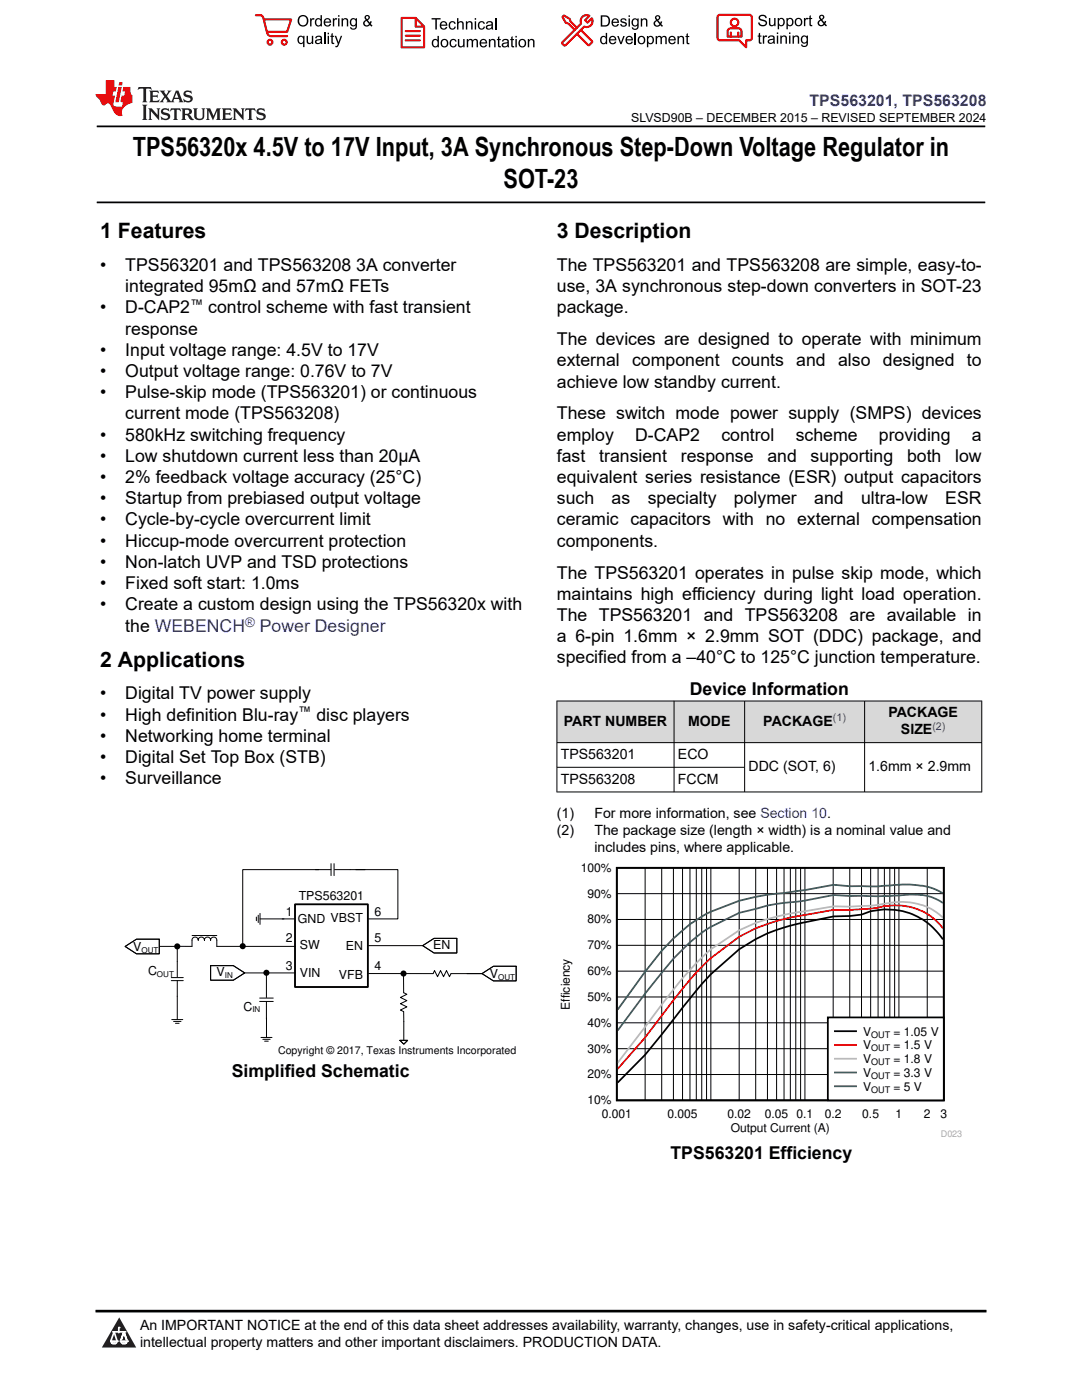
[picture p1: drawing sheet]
<svg xmlns="http://www.w3.org/2000/svg" width="216mm" height="279mm" viewBox="0 0 216 279" stroke-linecap="round" stroke-linejoin="round" font-family="sans-serif">
<path d="M19.3 25.2h177.3M19.3 40.4h177.3" fill="none" stroke="#000" stroke-width=".35"/>
<g fill="#d8d8d8">
<path d="M111.1 139.9h84.8v8.3h-84.8z" fill-rule="evenodd"/>
<path d="M111.2 140h23.2v8.1h-23.2z" fill-rule="evenodd"/>
<path d="M134.6 140h13.9v8.1h-13.9z" fill-rule="evenodd"/>
<path d="M148.6 140h23.9v8.1h-23.9z" fill-rule="evenodd"/>
<path d="M172.6 140h23.2v8.1h-23.2z" fill-rule="evenodd"/>
</g>
<g fill="none" stroke="#000" stroke-width=".2">
<path d="M111.1 139.9h84.9M111.1 139.8v18.3M134.5 139.8v18.3M148.6 139.8v18.3M172.5 139.8v18.3M195.9 139.8v18.3M111.1 148.2h84.9M111.1 153.1h37.5M111.1 158.1h84.9M69.9 173.6h3M35.4 188.9h2.9M43.3 188.9h15.6"/>
<path d="M48.8 194.2h10.1M58.9 180.5h14.5v16.5h-14.5zM80.5 198.1l.7 .3-1.3 .7 1.3 .6-1.3 .6 1.3 .6-1.3 .7 .6 .3M96.2 194.3h-6.2l-.3 .6-.6-1.2-.6 1.2-.6-1.2-.6 1.2-.6-1.2-.3 .6"/>
</g>
<path d="M58.9 180.5h14.5v16.5h-14.5z" fill="none" stroke="#000" stroke-width=".35"/>
<path d="M79.8 207.6h1.5l-.7 .8z" fill="#fff"/>
<g fill="none" stroke="#000" stroke-width=".2">
<path d="M62.9 173.6h3.2M63.6 173.6h-15.2v15.2M66.1 172.4v2.3M66.7 172.4v2.3M66.8 173.6h3.1M71 173.6h8.4v9.8h-5.9M31.9 188.9h3.5v6.1M34.2 195.7h2.4M34.2 195.1h2.4M35.4 195.7v7.7M38.3 188.9v-1.3a.62 .62 0 0 1 .6-.6 .62 .62 0 0 1 .7 .6 .62 .62 0 0 1 .6-.6 .62 .62 0 0 1 .6 .6 .62 .62 0 0 1 .6-.6 .62 .62 0 0 1 .6 .6 .62 .62 0 0 1 .6-.6 .62 .62 0 0 1 .7 .6v1.3M51.2 183v.7"/>
<path d="M51.5 182.6v1.5M51.8 199.9h2.7M51.8 199.2h2.7M51.9 182.3v2.2M51.9 183.4h7M53.2 194.1v5M53.2 199.9v7.1M73.5 194.3h12.9M73.5 188.7h10.8M80.5 194.3v3.8M93.2 194.3h3M34.3 203.5h2.2"/>
<path d="M34.6 203.8h1.5M35 204.2h.7M52.1 207h2.2M52.4 207.4h1.5M52.8 207.8h.7M79.8 207.6h1.5l-.7 .8zM80.5 201.9l.1 5.7"/>
</g>
<g fill="#000">
<circle cx="35.4" cy="188.9" r=".61"/>
<circle cx="48.4" cy="188.8" r=".61"/>
<circle cx="53.2" cy="194.1" r=".61"/>
<circle cx="80.5" cy="194.3" r=".61"/>
</g>
<path d="M25 188.9l2.2-1.5h4.6v3h-4.6z" fill-rule="evenodd" fill="#fff"/>
<path d="M25 188.9l2.2-1.5h4.6v3h-4.6z" fill="none" stroke="#000" stroke-width=".2"/>
<path d="M96.2 194.3l2.3-1.5h4.5v3h-4.5z" fill-rule="evenodd" fill="#fff"/>
<path d="M96.2 194.3l2.3-1.5h4.5v3h-4.5z" fill="none" stroke="#000" stroke-width=".2"/>
<path d="M84.3 188.7l2.3-1.4h4.6v2.9h-4.6z" fill-rule="evenodd" fill="#fff"/>
<path d="M84.3 188.7l2.3-1.4h4.6v2.9h-4.6z" fill="none" stroke="#000" stroke-width=".2"/>
<path d="M42 192.7h4.6l2.2 1.5-2.2 1.4h-4.6z" fill-rule="evenodd" fill="#fff"/>
<path d="M38.3 186.7h5M42 192.7h4.6l2.2 1.5-2.2 1.4h-4.6z" fill="none" stroke="#000" stroke-width=".2"/>
<path d="M111.9 172.2h80.1v54.8h-80.1z" fill-rule="evenodd" fill="#fff"/>
<path d="M123.1 173.2h65.2v46.4h-65.2zM188.1 187.5a13.3 13.3 0 0 0-14.4-5.6l-1.8 .6-2.3 .3-3.3 .1-5.7 1.2a34.5 34.5 0 0 0-13.1 5.3l-5.7 5-1.8 2-11.3 14.1-5.5 5.6" fill="none" stroke="#000" stroke-width=".35"/>
<g fill="none" stroke="#000" stroke-width=".2">
<path d="M123.1 178.3h65.2M128.7 173.2v46.4M132 173.2v46.4M134.4 173.2v46.4M136.2 173.2v46.4M137.7 173.2v46.4M138.9 173.2v46.4M140 173.2v46.4M141 173.2v46.4M141.8 173.2v46.4M147.5 173.2v46.4M150.8 173.2v46.4"/>
<path d="M153.1 173.2v46.4M155 173.2v46.4M156.4 173.2v46.4M157.7 173.2v46.4M158.8 173.2v46.4M159.8 173.2v46.4M160.6 173.2v46.4M166.3 173.2v46.4M169.6 173.2v46.4M171.9 173.2v46.4M173.7 173.2v46.4M175.2 173.2v46.4"/>
<path d="M176.5 173.2v46.4M177.6 173.2v46.4M178.5 173.2v46.4M179.4 173.2v46.4M185 173.2v46.4M123.1 199h65.2M123.1 193.8h65.2M123.1 188.7h65.2M123.1 183.5h65.2M123.1 214.4h65.2M123.1 209.3h65.2M123.1 204.1h65.2"/>
</g>
<path d="M188.1 185.3a11.4 11.4 0 0 0-10.6-4.5h-1.1a34 34 0 0 1-10.1 .8l-5.7 1a37.5 37.5 0 0 0-13.1 4.4l-5.7 4.2-1.8 1.8a78.3 78.3 0 0 0-8 9.7l-3.3 4.4-5.5 6.2" fill="none" stroke="#f00" stroke-width=".35"/>
<path d="M188.1 183.1a11.9 11.9 0 0 0-10.6-2.9l-1.1 .2a34.2 34.2 0 0 1-6.8 .5h-3.3l-5.7 1a43 43 0 0 0-13.1 3.8l-5.7 3.7-2.9 2.8a74.9 74.9 0 0 0-6.9 8.3l-8.8 11.6" fill="none" stroke="#b8b8b8" stroke-width=".35"/>
<path d="M188.1 180.2a10.1 10.1 0 0 0-7.3-1.6 102.2 102.2 0 0 1-14.5 0l-5.7 1.1-2.9 .4a29.7 29.7 0 0 0-6.9 1.3l-3.3 .8-5.7 2.8-1.8 1.1a39.9 39.9 0 0 0-8 8.1l-3.3 4.1-5.5 7.4" fill="none" stroke="#295c75" stroke-width=".35"/>
<path d="M188.1 178.3a12.4 12.4 0 0 0-7.3-1.8l-1.5 .1a57.2 57.2 0 0 1-13 0l-5.7 1-4.2 .6a39.3 39.3 0 0 0-16.4 4.7 38.3 38.3 0 0 0-11.3 11l-5.5 7.6" fill="none" stroke="#286b48" stroke-width=".35"/>
<path d="M165.2 203h23.1v16.6h-23.1z" fill-rule="evenodd" fill="#fff"/>
<path d="M165.2 203h23.1v16.6h-23.1zM166.6 205.8h4.2" fill="none" stroke="#000" stroke-width=".35"/>
<path d="M166.6 208.5h4.2" fill="none" stroke="#f00" stroke-width=".35"/>
<path d="M166.6 211.3h4.2" fill="none" stroke="#b8b8b8" stroke-width=".35"/>
<path d="M166.6 214h4.2" fill="none" stroke="#295c75" stroke-width=".35"/>
<path d="M166.6 216.8h4.2" fill="none" stroke="#286b48" stroke-width=".35"/>
<path d="M0 0h215.9v23.8h-215.9z" fill-rule="evenodd" fill="#fff"/>
<path d="M27.7 17.4l-.2 .6 .5-.3h.6v.2v2.1l-.2 .4h1l-.2-.4v-2.1v-.2h.5l.5 .3-.1-.6zM29.8 18.1l.2 .4v1.5l-.2 .4h1.9l.1-.6a1.08 1.08 0 0 1-1.3 .2v-.7h.6l.4 .2v-.6l-.4 .2h-.6v-.6l.2-.1a1 1 0 0 1 1 .2l-.1-.5zM31.8 18.1l1 1.1-1 1.2h.9l-.2-.2 .4-.7 .5 .7-.2 .2h1.6l-.2-.2 .1-.4h1l.1 .4-.1 .2h.9l-.2-.3-.8-2h-.5l-1 2.2-.8-1.1 .9-1.1h-.8l.2 .2-.5 .7-.3-.7 .1-.2zM35.2 18.5l.4 1h-.8zM36.8 18.2a.65 .65 0 0 0-.2 .8 .65 .65 0 0 0 .6 .4l.7 .2 .1 .2a.79 .79 0 0 1-.7 .4 .79 .79 0 0 1-.7-.5l.1 .7 .2-.1a.93 .93 0 0 0 1.1 .1 .93 .93 0 0 0 .4-1 1.46 1.46 0 0 0-1.2-.6l-.1-.3a1.09 1.09 0 0 1 1.2 .2l-.2-.6-.1 .1-.6-.2zM28.4 20.9l.2 .4v2.3l-.2 .3h1l-.2-.3v-2.3l.2-.4zM29.6 21.6l.2 .4v1.6l-.2 .3h.8l-.3-.3v-1.4l1.7 1.8v-2l.2-.4h-.8l.2 .2 .1 1.1-1.2-1.3zM32.3 21.8a.65 .65 0 0 0-.2 .7 .65 .65 0 0 0 .7 .4l.6 .2 .1 .2a.79 .79 0 0 1-.7 .4 .79 .79 0 0 1-.7-.5l.1 .7 .2-.1a.93 .93 0 0 0 1.1 .1 .93 .93 0 0 0 .4-.9 1.46 1.46 0 0 0-1.2-.6l-.1-.4a1.09 1.09 0 0 1 1.2 .2l-.2-.6-.1 .1-.6-.1zM34.1 21.6l-.1 .7a.63 .63 0 0 1 .7-.4l.1 1.7-.3 .3h1l-.2-.3v-1.7a.66 .66 0 0 1 .8 .4l-.1-.7zM36.2 21.6l.2 .4v1.6l-.2 .3h.9l-.2-.2v-.7h.5l.1 .2a.79 .79 0 0 0 1.2 .6l-1-.9a.61 .61 0 0 0 .6-.6 .61 .61 0 0 0-.5-.6zM36.9 21.9h.2a.47 .47 0 0 1 .5 .1 .47 .47 0 0 1 .1 .5l-.2 .2h-.6zM38.5 21.6l.2 .2a2.27 2.27 0 0 0 .4 2 1.04 1.04 0 0 0 1.7-.7v-1.3l.2-.2h-.8l.2 .4v1.1a.6 .6 0 0 1-.6 .6 .6 .6 0 0 1-.6-.6v-1.1l.3-.4zM41.1 21.6l.2 .4v1.6l-.2 .3h.7l-.2-.3v-1.5l.9 1.9 .8-1.9v1.5l-.2 .3h1l-.3-.3v-1.6l.3-.4h-.8l-.7 1.5-.7-1.5zM44.3 21.6l.2 .4v1.6l-.2 .3h1.9l.1-.5a1.09 1.09 0 0 1-1.3 .1v-.6h.6l.4 .1v-.6l-.4 .2h-.6v-.6l.2-.1a1.01 1.01 0 0 1 1 .3l-.1-.6zM46.4 21.6l.3 .4v1.6l-.3 .3h.8l-.2-.3v-1.4l1.6 1.8v-2l.2-.4h-.7l.2 .2v1.1l-1.2-1.3zM49 21.6l-.1 .7a.63 .63 0 0 1 .8-.4v1.7l-.3 .3h1l-.2-.3v-1.7a.66 .66 0 0 1 .8 .4l-.1-.7zM51.4 21.8a.65 .65 0 0 0-.2 .7 .65 .65 0 0 0 .6 .4l.6 .2 .2 .2a.79 .79 0 0 1-.8 .4 .79 .79 0 0 1-.6-.5l.1 .7 .2-.1a.93 .93 0 0 0 1 .1 .93 .93 0 0 0 .5-.9 1.46 1.46 0 0 0-1.3-.6l-.1-.4a1.09 1.09 0 0 1 1.3 .2l-.2-.6-.2 .1-.5-.1z" fill="#231f20"/>
<path d="M21.1 16v2.8h-2.1l.1 .3 .9 1a.95 .95 0 0 0 .9 .9 .59 .59 0 0 1 .6-.4 .59 .59 0 0 1 .5 .4l.4 .8a1.59 1.59 0 0 0 2.1 1.3 1.61 1.61 0 0 1 1-2.2l1-.4-.1-1.5a1.59 1.59 0 0 1-.4-1.6h-1.4l-.2 .9h.5l-.1 .8h-.5l-.2 1v.2l.4 .1-.2 .9h-.6a.73 .73 0 0 1-1.1-.7l.3-1.5h-.5l.2-.8h.5l.2-.9h-.5v-1.4zM23.6 17.4l-.6 3h.7l.6-3zM23.8 16.4l-.1 .7h.7l.1-.7z" fill="#ed1c24"/>
<g fill="#000">
<path d="M59.4 4.2a1.12 1.12 0 0 1 2.2 0 1.12 1.12 0 0 1-2.2 0zM59.9 3.5a.89 .89 0 0 0-.1 1.1 .89 .89 0 0 0 1.1 .4 .88 .88 0 0 0 .3-1.3 .88 .88 0 0 0-1.3-.2z" fill-rule="evenodd"/>
<path d="M59.5 7.3l.5-.2 .5 .3v-.3h.3v2.3h-.3v-.8a.74 .74 0 0 1-1 0 .74 .74 0 0 1-.1-1zM59.8 7.5a.57 .57 0 0 0-.2 .7 .57 .57 0 0 0 .8 .2 .57 .57 0 0 0 .1-.7 .57 .57 0 0 0-.7-.2z" fill-rule="evenodd"/>
<path d="M61.9 3.6h.2v.3l.2-.2 .3-.1 .2 .1-.1 .3a.36 .36 0 0 0-.5 0 .36 .36 0 0 0 0 .4v.9h-.3z" fill-rule="evenodd"/>
<path d="M61.2 7.1h.3v.9a.41 .41 0 0 0 .4 .6 .41 .41 0 0 0 .3-.6v-.9h.3v1.7h-.2v-.3a.58 .58 0 0 1-.7 .3 .58 .58 0 0 1-.4-.6z" fill-rule="evenodd"/>
<path d="M63 3.8l.5-.2 .5 .2v-.8h.2v2.3h-.2v-.2a.75 .75 0 0 1-1-.1 .75 .75 0 0 1-.1-1zM63.2 4a.57 .57 0 0 0-.1 .7 .57 .57 0 0 0 .8 .2 .57 .57 0 0 0 .1-.7 .57 .57 0 0 0-.8-.2z" fill-rule="evenodd"/>
<path d="M63 7.3a.74 .74 0 0 1 1-.1 .74 .74 0 0 1 .3 .9v.7h-.3v-.2a.57 .57 0 0 1-.8 .2 .57 .57 0 0 1-.2-.8l1-.3a.41 .41 0 0 0-.4-.4 .41 .41 0 0 0-.4 .4l-.3-.1zM63.2 8.2a.35 .35 0 0 0 .2 .5 .35 .35 0 0 0 .5-.3l.1-.4z" fill-rule="evenodd"/>
<path d="M65.4 6.5h.3v.3h-.3zM65.4 7.1h.3v1.7h-.3z" fill-rule="evenodd"/>
<path d="M64.8 3.8a.76 .76 0 0 1 .9-.1 .76 .76 0 0 1 .4 .8h-1.2a.47 .47 0 0 0 .3 .6 .47 .47 0 0 0 .6-.4l.3 .1a.82 .82 0 0 1-1.3 .3 .82 .82 0 0 1 0-1.3zM65 4l-.1 .3h.9l-.3-.4z" fill-rule="evenodd"/>
<path d="M66.4 3.6h.3v.3l.1-.2 .4-.1 .1 .1-.1 .3a.36 .36 0 0 0-.4 0 .36 .36 0 0 0-.1 .4v.9h-.3z" fill-rule="evenodd"/>
<path d="M66.1 6.7l.3-.1v.5h.3v.3h-.3v.9l.1 .2h.2v.3a.41 .41 0 0 1-.4-.1 .41 .41 0 0 1-.2-.4v-.9h-.2v-.3h.2z" fill-rule="evenodd"/>
<path d="M66.8 7.1h.3l.4 1.4 .5-1.4h.3l-.6 1.7a.57 .57 0 0 1-.8 .6v-.3a.37 .37 0 0 0 .5-.3z" fill-rule="evenodd"/>
<path d="M67.5 3h.2v.3h-.2zM67.5 3.6h.2v1.7h-.2z" fill-rule="evenodd"/>
<path d="M68.2 3.6h.2v.3a.58 .58 0 0 1 .7-.3 .58 .58 0 0 1 .4 .7v1h-.3v-1a.4 .4 0 0 0-.4-.5 .4 .4 0 0 0-.4 .6v.9h-.2z" fill-rule="evenodd"/>
<path d="M70 3.8l.5-.2 .5 .2v-.2h.2v1.5a.71 .71 0 0 1-.5 .8 .71 .71 0 0 1-.8-.5h.2a.46 .46 0 0 0 .6 .3 .46 .46 0 0 0 .3-.6 .78 .78 0 0 1-1.1-.2 .78 .78 0 0 1 .1-1.1zM70.2 4a.53 .53 0 0 0-.1 .8 .53 .53 0 0 0 .8 0 .54 .54 0 0 0 0-.7 .54 .54 0 0 0-.7-.1z" fill-rule="evenodd"/>
<path d="M72.9 3.1a.53 .53 0 0 1 .8 .1 .53 .53 0 0 1-.3 .8l.4 .5 .1-.3 .3 .1-.2 .5 .3 .3-.2 .2-.3-.3a.71 .71 0 0 1-1.2 .1 .71 .71 0 0 1 .4-1.1l-.3-.5zM73 3.5a.3 .3 0 0 0 .6 0 .3 .3 0 0 0-.6 0zM72.9 4.3a.45 .45 0 0 0 0 .7 .45 .45 0 0 0 .7-.2l-.5-.6z" fill-rule="evenodd"/>
<path d="M86.1 3.6h1.8v.3h-.7v2h-.3v-2h-.8z" fill-rule="evenodd"/>
<path d="M86.3 8l.5-.2 .5 .2v-.8h.3v2.2h-.3v-.2a.76 .76 0 0 1-1 0 .76 .76 0 0 1-.1-1zM86.6 8.1a.58 .58 0 0 0-.2 .8 .58 .58 0 0 0 .8 .2 .58 .58 0 0 0 .1-.8 .58 .58 0 0 0-.7-.2z" fill-rule="evenodd"/>
<path d="M88.2 7.9a.81 .81 0 0 1 1.1 .2 .81 .81 0 0 1-.2 1.1 .81 .81 0 0 1-1.1-.1l-.1-.8zM88.3 8.1a.57 .57 0 0 0 0 .9 .57 .57 0 0 0 .8 0 .57 .57 0 0 0 0-.8 .57 .57 0 0 0-.8-.1z" fill-rule="evenodd"/>
<path d="M88 4.4a.77 .77 0 0 1 .9-.1 .77 .77 0 0 1 .4 .8h-1.3a.48 .48 0 0 0 .4 .6 .48 .48 0 0 0 .6-.3h.3a.83 .83 0 0 1-1.3 .4 .83 .83 0 0 1 0-1.4zM88.2 4.6l-.2 .3h1l-.3-.4z" fill-rule="evenodd"/>
<path d="M89.7 4.4a.7 .7 0 0 1 1.2 .3l-.2 .1a.45 .45 0 0 0-.6-.3 .45 .45 0 0 0-.3 .6 .45 .45 0 0 0 .3 .6 .45 .45 0 0 0 .6-.4h.3a.76 .76 0 0 1-1.1 .6 .76 .76 0 0 1-.3-1.1z" fill-rule="evenodd"/>
<path d="M89.9 8a.7 .7 0 0 1 1.2 .3h-.3a.45 .45 0 0 0-.5-.3 .45 .45 0 0 0-.3 .6 .45 .45 0 0 0 .3 .6 .45 .45 0 0 0 .6-.4l.2 .1a.76 .76 0 0 1-1 .5 .76 .76 0 0 1-.4-1.1z" fill-rule="evenodd"/>
<path d="M91.2 3.6h.3v.8a.59 .59 0 0 1 .7-.2 .59 .59 0 0 1 .3 .7v1h-.2v-1a.4 .4 0 0 0-.5-.4 .4 .4 0 0 0-.3 .5v.9h-.3z" fill-rule="evenodd"/>
<path d="M91.4 7.8h.2v.9a.41 .41 0 0 0 .5 .5 .41 .41 0 0 0 .3-.5v-.9h.3v1.6h-.3v-.2a.58 .58 0 0 1-.7 .3 .58 .58 0 0 1-.3-.7z" fill-rule="evenodd"/>
<path d="M93 4.2h.2v.3a.59 .59 0 0 1 .7-.3 .59 .59 0 0 1 .4 .7v1h-.3v-1a.41 .41 0 0 0-.4-.5 .41 .41 0 0 0-.4 .6v.9h-.2z" fill-rule="evenodd"/>
<path d="M93.1 7.8h.3v.2a.56 .56 0 0 1 1 0 .54 .54 0 0 1 .6-.2 .54 .54 0 0 1 .4 .5v1.1h-.3v-1a.34 .34 0 0 0-.3-.4 .34 .34 0 0 0-.4 .3v1.1h-.3v-1a.38 .38 0 0 0-.5-.4 .38 .38 0 0 0-.2 .6v.8h-.3z" fill-rule="evenodd"/>
<path d="M94.7 3.6h.3v.3h-.3zM94.7 4.2h.3v1.7h-.3z" fill-rule="evenodd"/>
<path d="M95.5 4.4a.7 .7 0 0 1 1.3 .3l-.3 .1a.45 .45 0 0 0-.6-.3 .45 .45 0 0 0-.3 .6 .45 .45 0 0 0 .3 .6 .45 .45 0 0 0 .6-.4h.3a.76 .76 0 0 1-1.1 .6 .76 .76 0 0 1-.3-1.1z" fill-rule="evenodd"/>
<path d="M95.9 8a.77 .77 0 0 1 .9-.2 .77 .77 0 0 1 .4 .9h-1.2a.48 .48 0 0 0 .3 .5 .48 .48 0 0 0 .6-.3h.3a.83 .83 0 0 1-1.3 .4 .83 .83 0 0 1 0-1.3zM96.1 8.1l-.1 .4h.9l-.2-.5z" fill-rule="evenodd"/>
<path d="M97.5 7.8h.3v.2a.59 .59 0 0 1 .7-.2 .59 .59 0 0 1 .4 .6v1h-.3v-1a.41 .41 0 0 0-.5-.4 .41 .41 0 0 0-.3 .5v.9h-.3z" fill-rule="evenodd"/>
<path d="M97.1 4.4a.74 .74 0 0 1 1-.1 .74 .74 0 0 1 .3 .9v.7h-.3v-.2a.59 .59 0 0 1-.8 .2 .59 .59 0 0 1-.3-.8l1.1-.3a.42 .42 0 0 0-.4-.4 .42 .42 0 0 0-.5 .4l-.2-.1zM97.3 5.3a.36 .36 0 0 0 .2 .5 .36 .36 0 0 0 .5-.2l.1-.5z" fill-rule="evenodd"/>
<path d="M99.4 7.4l.2-.2v.6h.3v.2h-.3v1l.1 .2h.2l.1 .2a.41 .41 0 0 1-.5 0 .41 .41 0 0 1-.1-.4v-1h-.2v-.2h.2z" fill-rule="evenodd"/>
<path d="M100.3 8a.74 .74 0 0 1 .9-.2 .74 .74 0 0 1 .3 .9l.1 .7h-.3v-.2a.59 .59 0 0 1-.8 .3 .59 .59 0 0 1-.3-.8l1-.3a.42 .42 0 0 0-.3-.4 .42 .42 0 0 0-.5 .3h-.3zM100.5 8.8a.36 .36 0 0 0 .1 .5 .36 .36 0 0 0 .5-.2l.2-.5z" fill-rule="evenodd"/>
<path d="M102 7.4l.3-.2v.6h.3v.2h-.3v1l.1 .2h.2v.2a.41 .41 0 0 1-.5 0 .41 .41 0 0 1-.1-.4v-1h-.2v-.2h.2z" fill-rule="evenodd"/>
<path d="M102.8 7.2h.3v.3h-.3zM102.8 7.8h.3v1.6h-.3z" fill-rule="evenodd"/>
<path d="M103.7 7.9a.81 .81 0 0 1 1.1 .2 .81 .81 0 0 1-.1 1.1 .81 .81 0 0 1-1.2-.1v-.8zM103.9 8.1a.57 .57 0 0 0-.1 .9 .57 .57 0 0 0 .8 0 .57 .57 0 0 0 0-.8 .57 .57 0 0 0-.7-.1z" fill-rule="evenodd"/>
<path d="M105.3 7.8h.3v.2a.59 .59 0 0 1 .7-.2 .59 .59 0 0 1 .4 .6v1h-.3v-1a.41 .41 0 0 0-.5-.4 .41 .41 0 0 0-.3 .5v.9h-.3z" fill-rule="evenodd"/>
<path d="M119.9 3.1h.7a1.12 1.12 0 0 1 1.1 1.1 1.12 1.12 0 0 1-1 1.1h-.8zM120.2 3.3v1.7h.4a.86 .86 0 0 0 .8-.8 .86 .86 0 0 0-.8-.9z" fill-rule="evenodd"/>
<path d="M119.9 7.4l.5-.3 .5 .3v-.8h.2v2.2h-.2v-.2a.75 .75 0 0 1-1 0 .75 .75 0 0 1-.1-1zM120.1 7.5a.57 .57 0 0 0-.1 .8 .57 .57 0 0 0 .8 .2 .57 .57 0 0 0 .1-.8 .57 .57 0 0 0-.8-.2z" fill-rule="evenodd"/>
<path d="M121.7 7.4a.76 .76 0 0 1 .9-.2 .76 .76 0 0 1 .4 .9h-1.2a.47 .47 0 0 0 .3 .5 .47 .47 0 0 0 .6-.3h.3a.82 .82 0 0 1-1.3 .4 .82 .82 0 0 1 0-1.3zM121.9 7.5l-.1 .3h.9l-.3-.4z" fill-rule="evenodd"/>
<path d="M122.2 3.9a.76 .76 0 0 1 .9-.2 .76 .76 0 0 1 .4 .9h-1.2a.47 .47 0 0 0 .4 .5 .47 .47 0 0 0 .5-.3h.3a.82 .82 0 0 1-1.3 .4 .82 .82 0 0 1 0-1.3zM122.5 4l-.2 .3h.9l-.2-.4z" fill-rule="evenodd"/>
<path d="M123.9 3.8a.71 .71 0 0 1 1.1 .3h-.2a.32 .32 0 0 0-.4-.3 .32 .32 0 0 0-.3 .4h.1a.75 .75 0 0 1 .9 .8 .72 .72 0 0 1-.7 .3 .72 .72 0 0 1-.7-.5h.3a.36 .36 0 0 0 .4 .4 .36 .36 0 0 0 .3-.5 .8 .8 0 0 1-.9-.7z" fill-rule="evenodd"/>
<path d="M123.2 7.2h.3l.4 1.3 .5-1.3h.3l-.7 1.6h-.2z" fill-rule="evenodd"/>
<path d="M125.4 3.1h.3v.3h-.3zM125.4 3.7h.3v1.6h-.3z" fill-rule="evenodd"/>
<path d="M125 7.4a.76 .76 0 0 1 .9-.2 .76 .76 0 0 1 .4 .9h-1.2a.47 .47 0 0 0 .3 .5 .47 .47 0 0 0 .6-.3h.3a.82 .82 0 0 1-1.3 .4 .82 .82 0 0 1 0-1.3zM125.2 7.5l-.1 .3h.9l-.2-.4z" fill-rule="evenodd"/>
<path d="M126.2 3.9l.5-.3 .5 .3v-.2h.2v1.4a.71 .71 0 0 1-.5 .8 .71 .71 0 0 1-.8-.5l.2 .1a.46 .46 0 0 0 .6 .2 .46 .46 0 0 0 .3-.6 .78 .78 0 0 1-1.1-.1 .78 .78 0 0 1 .1-1.1zM126.4 4a.53 .53 0 0 0-.1 .8 .53 .53 0 0 0 .8 0 .54 .54 0 0 0 0-.7 .54 .54 0 0 0-.7-.1z" fill-rule="evenodd"/>
<path d="M127.5 7.3a.8 .8 0 0 1 1.1 .2 .8 .8 0 0 1-.1 1.1 .8 .8 0 0 1-1.2-.1v-.8zM127.7 7.5a.56 .56 0 0 0-.1 .9 .56 .56 0 0 0 .8-.1 .56 .56 0 0 0 0-.7 .56 .56 0 0 0-.7-.1z" fill-rule="evenodd"/>
<path d="M127.9 3.7h.2v.2a.58 .58 0 0 1 .7-.2 .58 .58 0 0 1 .4 .6v1h-.3v-1a.4 .4 0 0 0-.4-.4 .4 .4 0 0 0-.4 .5v.9h-.2z" fill-rule="evenodd"/>
<path d="M129.1 7.2h.2v.2a.72 .72 0 0 1 1-.1 .72 .72 0 0 1 .2 1 .64 .64 0 0 1-.5 .5 .64 .64 0 0 1-.6-.2v.8h-.3zM129.5 7.5a.56 .56 0 0 0-.2 .8 .56 .56 0 0 0 .8 .2 .56 .56 0 0 0 .1-.8 .56 .56 0 0 0-.7-.2z" fill-rule="evenodd"/>
<path d="M130.8 7.2h.3v.2a.55 .55 0 0 1 .9 0 .53 .53 0 0 1 .6-.3 .53 .53 0 0 1 .4 .6v1.1h-.2v-1a.34 .34 0 0 0-.3-.4 .34 .34 0 0 0-.4 .3v1.1h-.3v-1a.37 .37 0 0 0-.5-.4 .37 .37 0 0 0-.2 .6v.8h-.3z" fill-rule="evenodd"/>
<path d="M130.8 3.2a.53 .53 0 0 1 .9 .1 .53 .53 0 0 1-.4 .8l.4 .5 .2-.4 .2 .1-.2 .5 .4 .3-.2 .3-.3-.4a.71 .71 0 0 1-1.2 .1 .71 .71 0 0 1 .3-1.1l-.2-.5zM130.9 3.6a.3 .3 0 0 0 .6 0 .3 .3 0 0 0-.6 0zM130.9 4.3a.45 .45 0 0 0 0 .7 .45 .45 0 0 0 .7-.2l-.5-.6z" fill-rule="evenodd"/>
<path d="M133.6 7.4a.76 .76 0 0 1 .9-.2 .76 .76 0 0 1 .3 .9h-1.2a.47 .47 0 0 0 .4 .5 .47 .47 0 0 0 .6-.3h.2a.82 .82 0 0 1-1.2 .4 .82 .82 0 0 1 0-1.3zM133.8 7.5l-.2 .3h1l-.3-.4z" fill-rule="evenodd"/>
<path d="M135.2 7.2h.2v.2a.58 .58 0 0 1 .7-.2 .58 .58 0 0 1 .4 .6v1h-.3v-1a.4 .4 0 0 0-.4-.4 .4 .4 0 0 0-.3 .5v.9h-.3z" fill-rule="evenodd"/>
<path d="M137 6.8l.3-.2v.6h.2v.2h-.2v1v.2h.2l.1 .2a.41 .41 0 0 1-.5 0 .41 .41 0 0 1-.1-.5v-.9h-.2v-.2h.2z" fill-rule="evenodd"/>
<path d="M151.6 3.1a.88 .88 0 0 1 1.4 .5h-.3a.49 .49 0 0 0-.5-.5 .49 .49 0 0 0-.5 .6l.1 .1a1.06 1.06 0 0 1 1.2 1 .95 .95 0 0 1-.9 .4 .95 .95 0 0 1-.8-.7h.3a.58 .58 0 0 0 .6 .5 .58 .58 0 0 0 .5-.6l-.2-.1a.95 .95 0 0 1-1.1-.9z" fill-rule="evenodd"/>
<path d="M151.4 6.7l.3-.2v.6h.2v.2h-.2v1v.2h.2l.1 .2a.41 .41 0 0 1-.5 0 .41 .41 0 0 1-.1-.5v-.9h-.2v-.2h.2z" fill-rule="evenodd"/>
<path d="M152.2 7.1h.3v.2l.1-.2h.4h.1l-.1 .3a.36 .36 0 0 0-.4 0 .36 .36 0 0 0-.1 .5v.8h-.3z" fill-rule="evenodd"/>
<path d="M153.3 7.3a.74 .74 0 0 1 1-.2 .74 .74 0 0 1 .3 .9l.1 .7h-.3l-.1-.2a.57 .57 0 0 1-.8 .3 .57 .57 0 0 1-.1-.9l.9-.2a.41 .41 0 0 0-.4-.4 .41 .41 0 0 0-.4 .3h-.3zM153.5 8.1a.35 .35 0 0 0 .2 .5 .35 .35 0 0 0 .5-.2l.1-.5z" fill-rule="evenodd"/>
<path d="M153.4 3.6h.3v.9a.41 .41 0 0 0 .4 .5 .41 .41 0 0 0 .4-.5v-.9h.2v1.6h-.2v-.2a.58 .58 0 0 1-.7 .2 .58 .58 0 0 1-.4-.6z" fill-rule="evenodd"/>
<path d="M155 6.5h.3v.3h-.3zM155 7.1h.3v1.6h-.3z" fill-rule="evenodd"/>
<path d="M155.2 3.6h.2v.2a.72 .72 0 0 1 1-.1 .72 .72 0 0 1 .2 1 .64 .64 0 0 1-.5 .5 .64 .64 0 0 1-.6-.2v.8h-.3zM155.6 3.9a.56 .56 0 0 0-.2 .8 .56 .56 0 0 0 .8 .2 .56 .56 0 0 0 .1-.8 .56 .56 0 0 0-.7-.2z" fill-rule="evenodd"/>
<path d="M155.7 7.1h.3v.2a.58 .58 0 0 1 .7-.2 .58 .58 0 0 1 .3 .6v1h-.3v-1a.4 .4 0 0 0-.4-.4 .4 .4 0 0 0-.3 .5v.9h-.3z" fill-rule="evenodd"/>
<path d="M156.9 3.6h.3v.2a.72 .72 0 0 1 .9-.1 .72 .72 0 0 1 .2 1 .64 .64 0 0 1-.4 .5 .64 .64 0 0 1-.7-.2v.8h-.3zM157.3 3.9a.56 .56 0 0 0-.1 .8 .56 .56 0 0 0 .7 .2 .56 .56 0 0 0 .2-.8 .56 .56 0 0 0-.8-.2z" fill-rule="evenodd"/>
<path d="M157.4 6.5h.3v.3h-.3zM157.4 7.1h.3v1.6h-.3z" fill-rule="evenodd"/>
<path d="M158.1 7.1h.3v.2a.58 .58 0 0 1 .7-.2 .58 .58 0 0 1 .4 .6v1h-.3v-1a.4 .4 0 0 0-.5-.4 .4 .4 0 0 0-.3 .5v.9h-.3z" fill-rule="evenodd"/>
<path d="M158.8 3.7a.8 .8 0 0 1 1.1 .2 .8 .8 0 0 1-.1 1.1 .8 .8 0 0 1-1.1-.1l-.1-.8zM159 3.9a.56 .56 0 0 0-.1 .9 .56 .56 0 0 0 .9 0 .56 .56 0 0 0-.1-.8 .56 .56 0 0 0-.7-.1z" fill-rule="evenodd"/>
<path d="M160 7.3l.5-.2 .5 .2v-.2h.2v1.4a.71 .71 0 0 1-.5 .9 .71 .71 0 0 1-.9-.5h.3a.46 .46 0 0 0 .6 .2 .46 .46 0 0 0 .2-.6 .78 .78 0 0 1-1-.1 .78 .78 0 0 1 .1-1.1zM160.2 7.4a.53 .53 0 0 0-.1 .8 .53 .53 0 0 0 .8 0 .54 .54 0 0 0 0-.7 .54 .54 0 0 0-.7-.1z" fill-rule="evenodd"/>
<path d="M160.4 3.6h.3v.2l.1-.2h.4h.1l-.1 .3a.36 .36 0 0 0-.4 0 .36 .36 0 0 0-.1 .5v.8h-.3z" fill-rule="evenodd"/>
<path d="M161.5 3.2l.3-.2v.6h.3v.2h-.3v1v.2h.3v.2a.41 .41 0 0 1-.5 0 .41 .41 0 0 1-.1-.5v-.9h-.2v-.2h.2z" fill-rule="evenodd"/>
<path d="M163.6 3.1a.53 .53 0 0 1 .8 .1 .53 .53 0 0 1-.3 .8l.4 .5 .1-.3h.3l-.2 .5 .3 .3-.2 .3-.3-.3a.71 .71 0 0 1-1.2 .1 .71 .71 0 0 1 .4-1.2l-.3-.5zM163.7 3.5a.3 .3 0 0 0 .5 0 .3 .3 0 0 0-.5 0zM163.6 4.2a.45 .45 0 0 0 0 .8 .45 .45 0 0 0 .7-.3l-.5-.6z" fill-rule="evenodd"/>
</g>
<path d="M64.8 6.5v2.3M98.9 3.6v2.3M126.8 6.6v2.2" fill="none" stroke="#000" stroke-width=".28"/>
<g fill="none" stroke="#de0000" stroke-width=".42">
<path d="M51.1 3l1 .1a1.4 1.4 0 0 1 .6 1.2l.7 2.5a.95 .95 0 0 0 1.1 .4h2.8M52.7 3.9h5.4l-.8 2.4h-4M80.1 3.6h2.8v1.7h1.7v4.2h-4.5zM81 7.1h2.8M81 6.2h2.8M81 8.1h2.8M82.9 3.6l1.7 1.7M115.1 5.5l-1.3-1.2-.1-.5-1.2-.7-.3 .3 .7 1.1 .5 .2 1.3 1.3M115.9 6l2.2 2.2v.3l-.5 .5h-.3l-2.2-2.2zM115.9 6l.7-.7a1.19 1.19 0 0 0 1.3-.3 1.19 1.19 0 0 0 .2-1.4l-.9 .9-.4-.5 .8-.8a1.19 1.19 0 0 0-1.4 .1 1.19 1.19 0 0 0-.2 1.4l-3.8 3.7v.3l.3 .3h.3l2.3-2.2M143.2 3.2l.4-.2h6l.4 .2v4.4l-.2 .4-.9 .1v1.3l-1.4-1.3h-3.9l-.4-.3zM145.4 5.8l.4-.1h1.6a.61 .61 0 0 1 .6 .6v1h-2.8v-1z"/>
<path d="M145.8 6.5v.8M147.3 6.5v.8"/>
<circle cx="53.9" cy="8.4" r=".49"/>
<circle cx="56.7" cy="8.4" r=".49"/>
<circle cx="146.6" cy="4.5" r=".75"/>
</g>
<path d="M0 261.4h215.9v18h-215.9z" fill-rule="evenodd" fill="#fff"/>
<path d="M23.8 262.9l3.4 6h-6.9z" fill="#231f20"/>
<path d="M22.1 267.7h1.3l-.4 .5h-.3a.55 .55 0 0 1-.6-.5z" fill-rule="evenodd" fill="#fff"/>
<path d="M22.1 267.7h1.3l-.4 .5h-.3a.55 .55 0 0 1-.6-.5z" fill="none" stroke="#231f20" stroke-width=".34"/>
<path d="M22.1 267.7h1.3l-.4 .5h-.5zM23.7 265.9h.1M23.7 264.9v1z" fill="none" stroke="#fff" stroke-width=".34"/>
<circle cx="23.7" cy="264.9" r=".17" fill="#fff"/>
<path d="M22.6 265.8h.1M22.6 265.8h2.3z" fill="none" stroke="#fff" stroke-width=".34"/>
<circle cx="24.9" cy="265.8" r=".17" fill="#fff"/>
<path d="M24 267.7h.1" fill="none" stroke="#fff" stroke-width=".34"/>
<path d="M24.7 265.8l-.7 1.9z" fill="#fff"/>
<path d="M24.7 265.8l-.7 1.9z" fill="none" stroke="#fff" stroke-width=".34"/>
<path d="M24.7 265.8l.7 1.9z" fill="#fff"/>
<path d="M24.7 265.8l.7 1.9zM25.3 267.7h.1" fill="none" stroke="#fff" stroke-width=".34"/>
<circle cx="22.1" cy="267.7" r=".17" fill="#fff"/>
<path d="M22.8 265.8l-.7 1.9zM22.8 265.8l.6 1.9z" fill="none" stroke="#fff" stroke-width=".34"/>
<circle cx="23.4" cy="267.7" r=".17" fill="#fff"/>
<path d="M24.1 267.7h1.3a.65 .65 0 0 1-.6 .5 .65 .65 0 0 1-.7-.5z" fill-rule="evenodd" fill="#fff"/>
<path d="M24.1 267.7h1.3a.65 .65 0 0 1-.6 .5 .65 .65 0 0 1-.7-.5z" fill="none" stroke="#231f20" stroke-width=".34"/>
<path d="M24 267.7h.1M24.1 267.7h1.3l-.4 .5h-.5z" fill="none" stroke="#fff" stroke-width=".34"/>
<circle cx="25.4" cy="267.7" r=".17" fill="#fff"/>
<path d="M19 261.7h177.8" fill="none" stroke="#000" stroke-width=".53"/>
<g font-size="5.3">
<text x="26.5" y="31.2">TPS56320x 4.5V to 17V Input, 3A Synchronous Step-Down Voltage Regulator in</text>
<text x="100.5" y="37.5">SOT-23</text>
</g>
<g font-size="4.2">
<text x="20" y="47.5">1 Features</text>
<text x="111.1" y="47.5">3 Description</text>
<text x="20" y="133">2 Applications</text>
</g>
<g font-size="3.5">
<text x="20" y="54.1">•</text>
<text x="25" y="54.1">TPS563201 and TPS563208 3A converter</text>
<text x="25" y="58.3">integrated 95mΩ and 57mΩ FETs</text>
<text x="111.1" y="58.3">use, 3A synchronous step-down converters in SOT-23</text>
<text x="111.1" y="54.1">The TPS563201 and TPS563208 are simple, easy-to-</text>
<text x="20" y="62.5">•</text>
<text x="25" y="62.5">D-CAP2</text>
<text x="41.6" y="62.5">control scheme with fast transient</text>
<text x="111.1" y="62.5">package.</text>
<text x="20" y="71">•</text>
<text x="25" y="66.8">response</text>
<text x="25" y="71">Input voltage range: 4.5V to 17V</text>
<text x="111.1" y="68.9">The devices are designed to operate with minimum</text>
<text x="20" y="75.2">•</text>
<text x="25" y="75.2">Output voltage range: 0.76V to 7V</text>
<text x="111.1" y="77.4">achieve low standby current.</text>
<text x="111.1" y="73.1">external component counts and also designed to</text>
<text x="20" y="79.5">•</text>
<text x="25" y="79.5">Pulse-skip mode (TPS563201) or continuous</text>
<text x="25" y="83.7">current mode (TPS563208)</text>
<text x="111.1" y="83.7">These switch mode power supply (SMPS) devices</text>
<text x="20" y="87.9">•</text>
<text x="25" y="87.9">580kHz switching frequency</text>
<text x="111.1" y="87.9">employ</text>
<text x="126.7" y="87.9">D-CAP2</text>
<text x="143.9" y="87.9">control</text>
<text x="158.8" y="87.9">scheme</text>
<text x="175.4" y="87.9">providing</text>
<text x="193.9" y="87.9">a</text>
<text x="20" y="92.2">•</text>
<text x="25" y="92.2">Low shutdown current less than 20µA</text>
<text x="111.1" y="92.2">fast</text>
<text x="119.6" y="92.2">transient</text>
<text x="135.9" y="92.2">response</text>
<text x="153.1" y="92.2">and</text>
<text x="161.8" y="92.2">supporting</text>
<text x="181" y="92.2">both</text>
<text x="190.6" y="92.2">low</text>
<text x="20" y="96.4">•</text>
<text x="20" y="100.6">•</text>
<text x="25" y="96.4">2% feedback voltage accuracy (25°C)</text>
<text x="25" y="100.6">Startup from prebiased output voltage</text>
<text x="111.1" y="100.6">such</text>
<text x="111.1" y="96.4">equivalent series resistance (ESR) output capacitors</text>
<text x="122" y="100.6">as</text>
<text x="129.2" y="100.6">specialty</text>
<text x="146.4" y="100.6">polymer</text>
<text x="162.5" y="100.6">and</text>
<text x="171.8" y="100.6">ultra-low</text>
<text x="188.6" y="100.6">ESR</text>
<text x="20" y="104.9">•</text>
<text x="25" y="104.9">Cycle-by-cycle overcurrent limit</text>
<text x="111.1" y="104.9">ceramic capacitors with no external compensation</text>
<text x="20" y="109.1">•</text>
<text x="20" y="113.3">•</text>
<text x="25" y="109.1">Hiccup-mode overcurrent protection</text>
<text x="25" y="113.3">Non-latch UVP and TSD protections</text>
<text x="111.1" y="109.1">components.</text>
<text x="20" y="117.6">•</text>
<text x="25" y="117.6">Fixed soft start: 1.0ms</text>
<text x="111.1" y="115.5">The TPS563201 operates in pulse skip mode, which</text>
<text x="111.1" y="119.7">maintains high efficiency during light load operation.</text>
<text x="20" y="121.8">•</text>
<text x="25" y="121.8">Create a custom design using the TPS56320x with</text>
<text x="111.1" y="123.9">The TPS563201 and TPS563208 are available in</text>
<text x="25" y="126">the WEBENCH</text>
<text x="111.1" y="128.2">a 6-pin 1.6mm × 2.9mm SOT (DDC) package, and</text>
<text x="111.1" y="132.4">specified from a –40°C to 125°C junction temperature.</text>
<text x="20" y="139.6">•</text>
<text x="20" y="143.8">•</text>
<text x="25" y="139.6">Digital TV power supply</text>
<text x="25" y="143.8">High definition Blu-ray</text>
<text x="63.1" y="143.8">disc players</text>
<text x="137.6" y="138.7">Device Information</text>
<text x="20" y="148.1">•</text>
<text x="25" y="148.1">Networking home terminal</text>
<text x="20" y="152.3">•</text>
<text x="25" y="152.3">Digital Set Top Box (STB)</text>
<text x="20" y="156.5">•</text>
<text x="25" y="156.5">Surveillance</text>
<text x="46.2" y="215">Simplified Schematic</text>
<text x="133.8" y="231.2">TPS563201 Efficiency</text>
</g>
<text font-size="3.5" fill="#00f" x="51.8" y="126">Power Designer</text>
<text font-size="3.2" fill="#00f" x="161.5" y="21.1">TPS563201, TPS563208</text>
<g font-size="2.8">
<text x="177.3" y="143.2">PACKAGE</text>
<text x="112.5" y="144.9">PART NUMBER</text>
<text x="137.3" y="144.9">MODE</text>
<text x="152.3" y="144.9">PACKAGE</text>
<text x="179.8" y="146.6">SIZE</text>
<text x="111.9" y="151.5">TPS563201</text>
<text x="135.3" y="151.5">ECO</text>
<text x="149.4" y="153.9">DDC (SOT, 6)</text>
<text x="173.3" y="153.9">1.6mm × 2.9mm</text>
<text x="111.9" y="156.4">TPS563208</text>
<text x="135.3" y="156.4">FCCM</text>
<text x="111.1" y="163.2">(1)</text>
<text x="111.1" y="166.6">(2)</text>
<text x="118.6" y="163.2">For more information, see Section 10.</text>
<text x="118.6" y="166.6">The package size (length × width) is a nominal value and</text>
<text x="118.6" y="170">includes pins, where applicable.</text>
<text x="27.9" y="265.5">An IMPORTANT NOTICE at the end of this data sheet addresses availability, warranty, changes, use in safety-critical applications,</text>
<text x="27.9" y="268.9">intellectual property matters and other important disclaimers. PRODUCTION DATA.</text>
</g>
<g font-size="2.6">
<text x="37.9" y="61.7">™</text>
<text x="59.5" y="143">™</text>
</g>
<text font-size="2.6" fill="#00f" x="48.9" y="125.2">®</text>
<g font-size="2.5">
<text x="125.9" y="24.3">SLVSD90B – DECEMBER 2015 – REVISED SEPTEMBER 2024</text>
<text x="59.6" y="179.6">TPS563201</text>
<text x="57" y="182.8">1</text>
<text x="59.4" y="184.2">GND VBST</text>
<text x="74.7" y="182.8">6</text>
<text x="26.6" y="189.8">V</text>
<text x="57" y="188">2</text>
<text x="59.8" y="189.5">SW</text>
<text x="69" y="189.5">EN</text>
<text x="74.7" y="188">5</text>
<text x="86.5" y="189.5">EN</text>
<text x="29.5" y="194.6">C</text>
<text x="43.2" y="194.9">V</text>
<text x="57" y="193.6">3</text>
<text x="59.8" y="195.1">VIN</text>
<text x="67.6" y="195.3">VFB</text>
<text x="74.7" y="193.6">4</text>
<text x="97.7" y="195.3">V</text>
<text x="48.6" y="201.7">C</text>
</g>
<g font-size="2.4">
<text x="115.9" y="174">100%</text>
<text x="117.2" y="179.1">90%</text>
<text x="117.2" y="184.3">80%</text>
<text x="117.2" y="189.4">70%</text>
<text x="117.2" y="194.6">60%</text>
<text x="113.7" y="201.5" transform="rotate(-90 113.7 201.5)">Efficiency</text>
<text x="117.2" y="199.8">50%</text>
<text x="117.2" y="204.9">40%</text>
<text x="172.2" y="206.7">V</text>
<text x="172.2" y="209.4">V</text>
<text x="178.3" y="206.7">= 1.05 V</text>
<text x="178.3" y="209.4">= 1.5 V</text>
<text x="117.2" y="215.2">20%</text>
<text x="117.2" y="210.1">30%</text>
<text x="172.2" y="212.2">V</text>
<text x="172.2" y="214.9">V</text>
<text x="178.3" y="212.2">= 1.8 V</text>
<text x="178.3" y="214.9">= 3.3 V</text>
<text x="117.2" y="220.4">10%</text>
<text x="172.2" y="217.6">V</text>
<text x="178.3" y="217.6">= 5 V</text>
<text x="120.1" y="223.1">0.001</text>
<text x="133.2" y="223.1">0.005</text>
<text x="145.2" y="223.1">0.02</text>
<text x="145.8" y="225.9">Output Current (A)</text>
<text x="152.6" y="223.1">0.05</text>
<text x="158.9" y="223.1">0.1</text>
<text x="164.6" y="223.1">0.2</text>
<text x="172.1" y="223.1">0.5</text>
<text x="178.7" y="223.1">1</text>
<text x="184.4" y="223.1">2</text>
<text x="187.7" y="223.1">3</text>
</g>
<g font-size="2.1" fill="#00f">
<text x="166.2" y="143.9">(1)</text>
<text x="186.1" y="145.6">(2)</text>
</g>
<text font-size="2.1" x="55.5" y="210.4">Copyright © 2017, Texas Instruments Incorporated</text>
<g font-size="1.8">
<text x="173.8" y="207.1">OUT</text>
<text x="173.8" y="209.8">OUT</text>
<text x="173.8" y="212.6">OUT</text>
<text x="173.8" y="215.3">OUT</text>
<text x="173.8" y="218.1">OUT</text>
</g>
<text font-size="1.8" fill="#a8a8a8" x="187.7" y="226.9">D023</text>
<g font-size="1.6">
<text x="28.2" y="190.1">OUT</text>
<text x="31.3" y="195">OUT</text>
<text x="44.9" y="195.2">IN</text>
<text x="99.4" y="195.6">OUT</text>
<text x="50.4" y="202">IN</text>
</g>
</svg>
